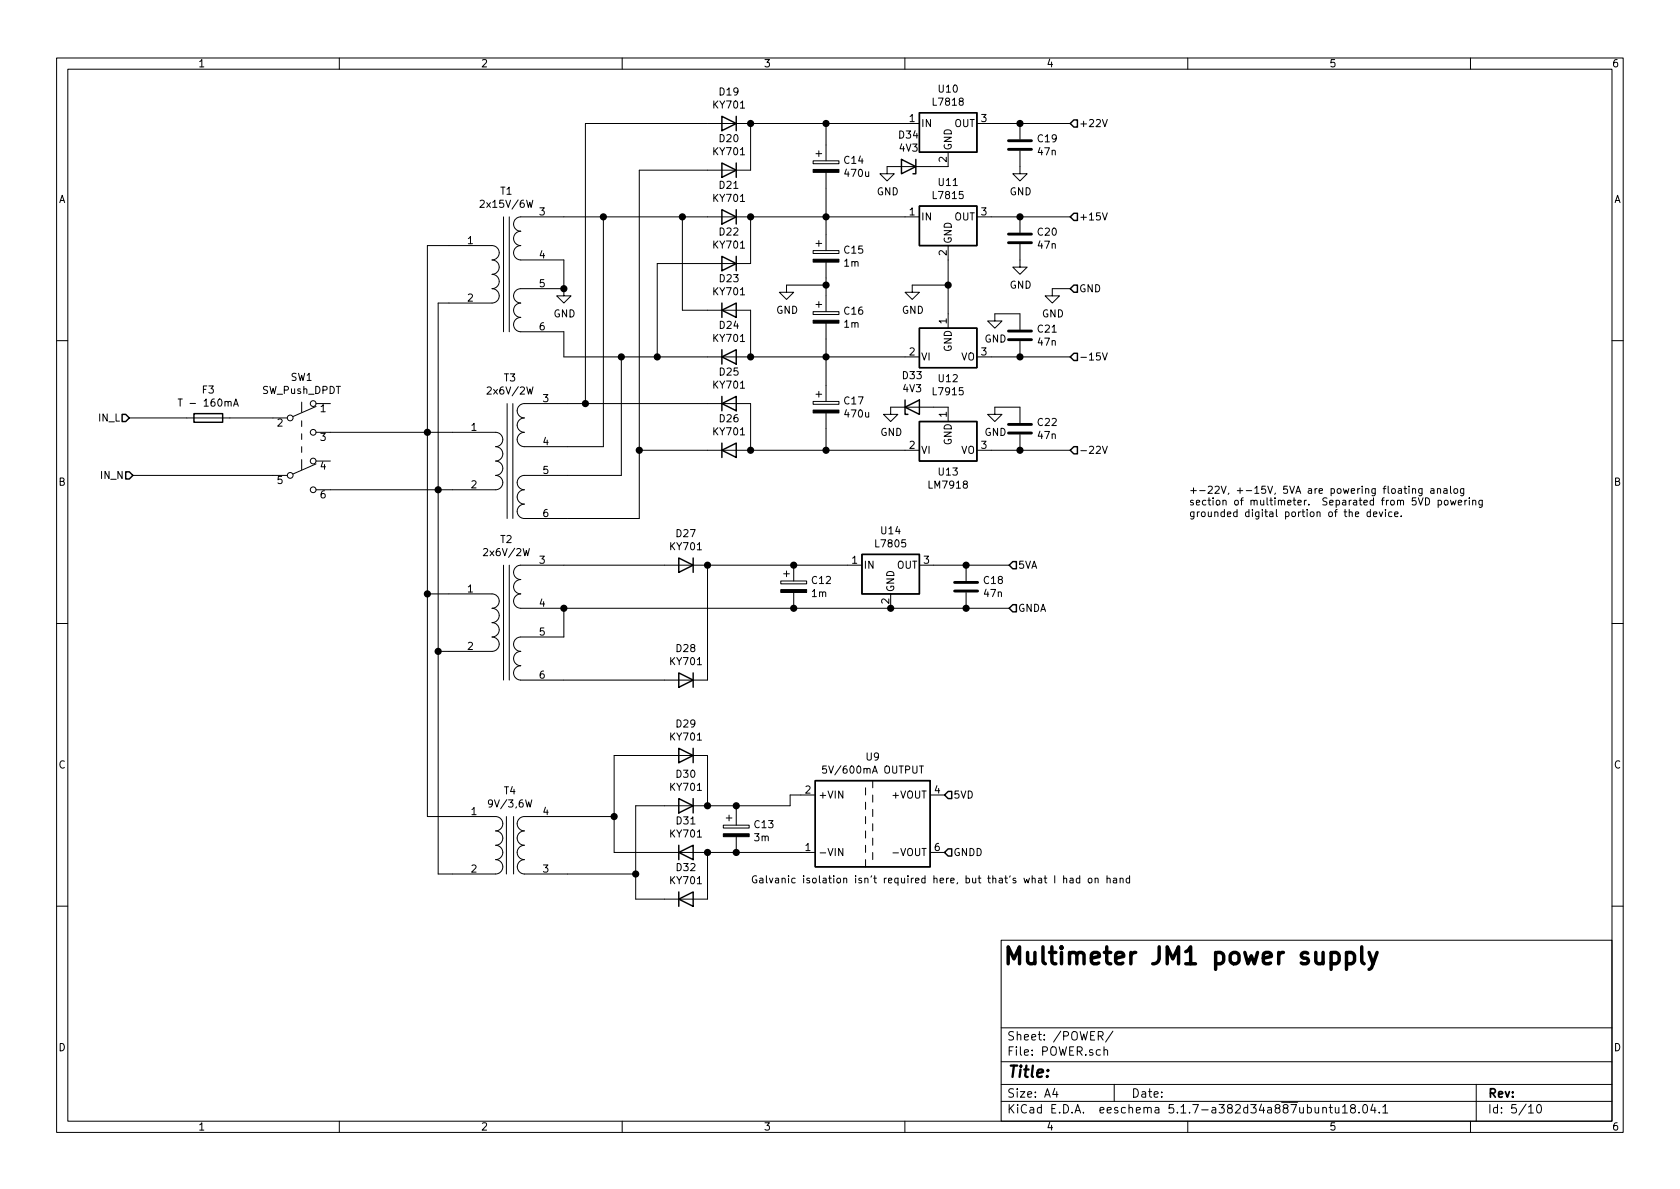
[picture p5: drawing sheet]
<svg xmlns="http://www.w3.org/2000/svg" width="297mm" height="210mm" viewBox="0 0 297 210" stroke-linecap="round" stroke-linejoin="round" font-family="sans-serif">
<g fill="none" stroke="#000" stroke-width=".18">
<path d="M10 10.3h277v189.9h-277zM12 12.2h273v186.1h-273zM60 10.3v1.9M110 10.3v1.9M160 10.3v1.9M210 10.3v1.9M260 10.3v1.9M84.9 35.5l.5-.1 .2 .1v.3v.2l-.8 .7h.8M89 38.3v20.4M90 38.3v20.4M93.1 35.4l.3 1.3 .3-.9 .2 .9 .3-1.3M106.7 38.3v40.7h-14a1.27 1.27 0 0 1-1.3-1.3 1.27 1.27 0 0 1 1.3-1.3 1.27 1.27 0 0 1-1.3-1.2 1.27 1.27 0 0 1 1.3-1.3 1.27 1.27 0 0 1-1.3-1.3 1.27 1.27 0 0 1 1.3-1.2h40v8.2"/>
<path d="M120.6 38.3v16.6h12.1v8.2M132.7 21.8v8.3h-19.7v61.6h-20.3a1.27 1.27 0 0 1-1.3-1.3 1.27 1.27 0 0 1 1.3-1.3 1.27 1.27 0 0 1-1.3-1.2 1.27 1.27 0 0 1 1.3-1.3 1.27 1.27 0 0 1-1.3-1.3 1.27 1.27 0 0 1 1.3-1.2h17.2v-21M132.7 38.3v8.3h-16.5v16.5M143.8 28.4h4.5v.6h-4.5zM144.3 27.2h1M144.8 26.7v1M146 21.8v6.6M146 30.5v13.8M162.6 38.3h-70.5a1.27 1.27 0 0 0-1.3 1.3 1.27 1.27 0 0 0 1.3 1.3 1.27 1.27 0 0 0-1.3 1.3 1.27 1.27 0 0 0 1.3 1.2 1.27 1.27 0 0 0-1.3 1.3 1.27 1.27 0 0 0 1.3 1.3h7.6v5M162.6 21.8h-59.1v49.6M167.6 26.9v2.6h-10.8v1.2h1.3l-1.3 1.3-1.2-1.3h1.2M172.7 21.8h16.5"/>
<path d="M172.7 38.3h16.5M180.3 26.7v4h1.3l-1.3 1.3-1.2-1.3h1.2M180.3 21.8v2.8M180.3 38.3v2.8M194.9 37.6l.5 1.3 .4-1.3M194.9 21.1l.5 1.3 .4-1.3M75.6 43.4h11.4a1.27 1.27 0 0 1 1.3 1.3 1.27 1.27 0 0 1-1.3 1.3 1.27 1.27 0 0 1 1.3 1.2 1.27 1.27 0 0 1-1.3 1.3 1.27 1.27 0 0 1 1.3 1.3 1.27 1.27 0 0 1-1.3 1.2 1.27 1.27 0 0 1 1.3 1.3 1.27 1.27 0 0 1-1.3 1.3h-9.5v101h10.1a1.27 1.27 0 0 0 1.3-1.3 1.27 1.27 0 0 0-1.3-1.3 1.27 1.27 0 0 0 1.3-1.3 1.27 1.27 0 0 0-1.3-1.2 1.27 1.27 0 0 0 1.3-1.3 1.27 1.27 0 0 0-1.3-1.3 1.27 1.27 0 0 0 1.3-1.2 1.27 1.27 0 0 0-1.3-1.3h-12zM99.7 51v1.3h1.3l-1.3 1.3-1.3-1.3h1.3M99.7 51h-7.6a1.27 1.27 0 0 0-1.3 1.3 1.27 1.27 0 0 0 1.3 1.3 1.27 1.27 0 0 0-1.3 1.3 1.27 1.27 0 0 0 1.3 1.2 1.27 1.27 0 0 0-1.3 1.3 1.27 1.27 0 0 0 1.3 1.3h7.6v4.4h62.9M143.8 44.3h4.5v.5h-4.5zM143.8 55.1h4.5v.5h-4.5zM144.3 43h1"/>
<path d="M144.3 53.8h1M144.8 42.5v1.1M144.8 53.3v1.1M146 50.4h-6.9v1.3h1.2l-1.2 1.3-1.3-1.3h1.3M146 46.3v8.8M146 57.1v13.9M167.6 50.4h-6.3v1.3h1.3l-1.3 1.3-1.3-1.3h1.3M167.6 43.4v14.6M175.9 56.8h-1.3l1.3 1.2 1.3-1.2h-1.3v-1.3h4.4v2.8M180.3 43.2v4h1.3l-1.3 1.3-1.2-1.3h1.2M189.2 51h-3.1v1.3h1.2l-1.2 1.3-1.3-1.3h1.3M10 60.2h2"/>
<path d="M22.9 73.9h27.9M31.5 70.6h.7M31.9 70.6v1.2M41.3 71.8l.4-1.2 .4 1.2M41.4 71.5h.6M53.3 71.1v1.8M53.3 74.4v1M53.3 76.7v1M53.3 79v1M55.9 76.4h31.7a1.27 1.27 0 0 1 1.3 1.3 1.27 1.27 0 0 1-1.3 1.3 1.27 1.27 0 0 1 1.3 1.3 1.27 1.27 0 0 1-1.3 1.2 1.27 1.27 0 0 1 1.3 1.3 1.27 1.27 0 0 1-1.3 1.3 1.27 1.27 0 0 1 1.3 1.2 1.27 1.27 0 0 1-1.3 1.3h-31.7M55.9 71.4h2.5M55.9 71.9l-4.1 1.8"/>
<path d="M89.7 71.4v20.3M90.7 71.4v20.3M113 79.6h49.6M143.8 71h4.5v.5h-4.5zM144.3 69.7h1M144.8 69.2v1M146 73v6.6M157.5 73.3h-1.3l1.3 1.2 1.2-1.2h-1.2v-1.3h10.1v2.5M172.7 79.6h16.5M172.7 63.1h16.5M175.9 73.3h-1.3l1.3 1.2 1.3-1.2h-1.3v-1.3h4.4v2.8M180.3 60.3v2.8"/>
<path d="M180.3 76.8v2.8M194.9 62.4l.5 1.3 .4-1.3M194.9 78.9l.5 1.3 .4-1.3M285 60.2h2M23.5 84.1h27.3M53.3 81.3v1.8M55.9 82l-4.1 1.8M55.9 81.5h2.5M89 99.9v20.4M90 99.9v20.4M125.1 99.9v20.4h-33a1.27 1.27 0 0 1-1.3-1.3 1.27 1.27 0 0 1 1.3-1.3 1.27 1.27 0 0 1-1.3-1.2 1.27 1.27 0 0 1 1.3-1.3 1.27 1.27 0 0 1-1.3-1.3 1.27 1.27 0 0 1 1.3-1.3h7.6v-5M140.3 99.9v2.8"/>
<path d="M152.4 99.9h-60.3a1.27 1.27 0 0 0-1.3 1.3 1.27 1.27 0 0 0 1.3 1.3 1.27 1.27 0 0 0-1.3 1.3 1.27 1.27 0 0 0 1.3 1.2 1.27 1.27 0 0 0-1.3 1.3 1.27 1.27 0 0 0 1.3 1.3h86.3M162.6 99.9h15.8M170.8 99.9v2.8M239.6 90.9l.6-.1v-.2l-.4-.1-.2 .2 .1 .6h.5M242.3 90.6l-.4-.1-.2 .2 .1 .6h.5M242.3 90.1v1.3M242.8 90.9l.7-.1-.1-.2-.4-.1-.2 .2 .1 .6h.5M243.9 90.5l.3 .9 .3-.9M245 90.5v.9M246.1 90.6l-.4-.1-.2 .2 .1 .6h.5M246.6 90.9l.6-.1-.1-.2-.3-.1-.2 .2 .1 .6h.4M247.8 91.2v.2"/>
<path d="M248.2 86.4h.5M248.4 86v1.1l.3 .1M249.1 86v.1M249.1 86.4v.8M249.7 86.5l.2-.1 .3 .1 .1 .7M249.7 86.4v.8M251.4 86.4v1.1l-.2 .2-.3-.1M251.4 86.5l-.3-.1-.3 .2 .2 .6h.4M252 88a.64 .64 0 0 1 .8 .7 .64 .64 0 0 1-.8 .6zM253 86.5h.5v.7M253.5 86.7l-.4 .1-.2 .1 .1 .3h.5M254.2 86.5l.1-.1 .3 .1 .1 .7"/>
<path d="M254.2 86.4v.8M254.3 88.5h.3l.3 .2-.1 .5h-.5M254.3 88.5v1.2M255.3 86.5h.5l.1 .7M255.5 88.5h.3l.2 .1v.5l-.1 .1-.3 .1-.2-.1zM255.9 86.7l-.5 .1-.2 .1 .1 .3h.6M256.5 86v1.1l.1 .1M256.5 88.5l.2 .8 .2-.6 .3 .6 .2-.8M257.2 86.5l.3-.1 .2 .2-.1 .6h-.3l-.3-.2zM257.8 88.9l.6-.1v-.3h-.4l-.2 .1 .1 .6h.5M258.8 86.4l-.1 1.1-.1 .2-.3-.1M258.8 86.5l-.4-.1-.2 .2 .1 .6h.5"/>
<path d="M259 88.5v.8M259.4 88.5h-.3l-.1 .2M259.8 88v.2M259.8 88.5v.8M260.4 88.6l.2-.1h.3v.8M260.4 88.5v.8M262.1 88.5l-.1 1.1-.2 .1h-.3M262.1 88.5h-.4l-.2 .2 .1 .5h.5M10 110.3h2M75.6 105h11.4a1.27 1.27 0 0 1 1.3 1.3 1.27 1.27 0 0 1-1.3 1.3 1.27 1.27 0 0 1 1.3 1.2 1.27 1.27 0 0 1-1.3 1.3 1.27 1.27 0 0 1 1.3 1.3 1.27 1.27 0 0 1-1.3 1.2 1.27 1.27 0 0 1 1.3 1.3 1.27 1.27 0 0 1-1.3 1.3h-9.5M138 102.7h4.6v.5h-4.6zM138.6 101.5h1"/>
<path d="M139.1 101v1M140.3 104.8v2.8M157.5 105v2.6M170.8 104.8v2.8M285 110.3h2M146.1 135.5h-.6l-.1 .6 .2-.2 .4 .1 .1 .6-.2 .1-.5-.1M153 139.3v1.3M154.3 138v1.3M162.6 135.5h.7M162.9 135.5v1.2M89.5 144.4v10.2M90.8 144.4v10.2"/>
<path d="M108.6 144.4h-15.9a1.27 1.27 0 0 0-1.3 1.3 1.27 1.27 0 0 0 1.3 1.2 1.27 1.27 0 0 0-1.3 1.3 1.27 1.27 0 0 0 1.3 1.3 1.27 1.27 0 0 0-1.3 1.2 1.27 1.27 0 0 0 1.3 1.3 1.27 1.27 0 0 0-1.2 1.3 1.27 1.27 0 0 0 1.2 1.3h19.7M125.1 142.5v-8.9h-16.5v17.1h35.5M127.9 145.9h4.6v.5h-4.6zM128.4 144.6h1M128.9 144.1v1.1M130.2 142.5v3.4M130.2 147.9v2.8M144.1 140.6h-4.4v1.9h-27.3v16.5h12.7v-8.3M149 150v1.3l-.7-1.3v1.3M153 141.9v1.2M153 144.4v1.3M153 146.9v1.3"/>
<path d="M153 149.5v1.2M153 152v1.3M154.3 140.6v1.3M154.3 143.1v1.3M154.3 145.7v1.2M154.3 148.2v1.3M154.3 150.7v1.3M157.9 150.8h1M164.5 150.7h2.5M164.5 140.6h2.5M186.5 154.9v1.2M188.1 155.4l.1-.1h.3l.1 .8"/>
<path d="M188.1 154.9v1.2M189.2 155.3h.5v.8M189.7 155.6h-.4l-.1 .2v.3h.5M190.9 155.3h-.4l-.2 .2 .1 .6h.5M190.9 154.9v1.2M192.5 155.3h.3l.2 .1v.7h-.3l-.3-.2zM193.6 155.4l.2-.1h.3l.1 .8M193.6 155.3v.8M195.7 155.4l.2-.1h.3l.1 .8M195.7 154.9v1.2M196.9 155.3h.5v.8M197.4 155.6h-.4l-.2 .2 .1 .3h.5"/>
<path d="M198 155.4l.2-.1h.3l.1 .8M198 155.3v.8M199.7 155.3h-.3l-.3 .2 .1 .6h.5M199.7 154.9v1.2M10 160.2h2M177 166.3h108v32h-108zM285 160.2h2M60 198.3v1.9M110 198.3v1.9M160 198.3v1.9M177 194.8h108M177 191.8h108"/>
<path d="M177 187.8h108M177 181.8h108M186.5 192.5l-.4 1h1M186.8 193v1M194.2 183.2l.7-.1 .1-.2-.1-.4-.7-.1v1.5M194.6 183.2l.4 .7M195.2 185.7l.2-.1 .4 .1v.9M195.2 185.1v1.5M196.8 182.3l-1.3 2M197 191.8v3M210 198.3v1.9M233.9 196v-.1a.37 .37 0 0 1 .6 .1v.8"/>
<path d="M233.9 195.8v1M235 195.8h.6M235.2 195.3v1.3l.4 .2M236.1 195.8v.9l.4 .1 .2-.1M236.7 195.8v1M237.4 195.8l.4-.5v1.5M237.4 196.8h.8M239.1 196l-.2-.2-.1-.2 .3-.3h.3l.2 .3v.2l-.7 .2a.48 .48 0 0 0 0 .7l.2 .1 .5-.1a.48 .48 0 0 0-.2-.7M240.3 196.7v.1M241.1 195.5l.3-.2a.94 .94 0 0 1 0 1.5l-.4-.3-.1-.6zM242.7 195.2l-.3 1.1h.9M243.1 195.8v1"/>
<path d="M243.9 196.7v.1M244.5 195.8l.4-.5v1.5M244.5 196.8h.9M260 198.3v1.9M261 191.8v6.5M270.3 195.8l.4-.5v1.5M270.3 196.8h.8M271.8 195.5l.4-.2a.94 .94 0 0 1 0 1.5 .79 .79 0 0 1-.4-1.3z"/>
<circle cx="51.3" cy="73.9" r=".51"/>
<circle cx="55.4" cy="76.4" r=".51"/>
<circle cx="55.4" cy="71.4" r=".51"/>
<circle cx="51.3" cy="84.1" r=".51"/>
<circle cx="55.4" cy="81.5" r=".51"/>
<circle cx="55.4" cy="86.6" r=".51"/>
</g>
<g fill="none" stroke="#000" stroke-width=".25">
<path d="M162.6 19.9h10.1v7h-10.1zM127.6 20.6l2.6 1.2-2.6 1.3zM127.6 28.8l2.6 1.3-2.6 1.3zM127.6 37.1l2.6 1.2-2.6 1.3zM130.2 20.6v2.5M130.2 28.8v2.6M130.2 37.1v2.5M159.4 28.2l2.5 1.3-2.5 1.2zM161.9 28.2v2.5h-.5M162.6 36.4h10.1v7h-10.1zM189.2 38.3l.7-.6h.6v1.3h-.6zM189.2 21.8l.7-.6h.6v1.3h-.6z"/>
<path d="M127.6 45.3l2.6 1.3-2.6 1.3zM127.6 54.9l2.6-1.3v2.5zM127.6 53.6v2.5M130.2 45.3v2.6M162.6 58h10.1v7h-10.1zM189.2 51l.7-.6h.6v1.3h-.6zM21.6 73.3h.6l.7 .6-.7 .6h-.6zM34.3 73.1h5.1v1.6h-5.1zM127.6 71.4l2.6-1.3v2.5zM127.6 79.6l2.6-1.2v2.5zM127.6 63.1l2.6-1.3v2.6zM127.6 61.8v2.6"/>
<path d="M127.6 70.1v2.5M127.6 78.4v2.5M160 70.7v2.6h.5M160 72l2.6-1.3v2.6zM162.6 74.5h10.1v7h-10.1zM189.2 63.1l.7-.6h.6v1.2h-.6zM189.9 79h.6v1.3h-.6l-.7-.7zM22.2 83.4h.7l.6 .7-.6 .6h-.7zM120 98.7l2.6 1.2-2.6 1.3zM122.6 98.7v2.5M152.4 98h10.2v7h-10.2zM179.1 99.3h.6v1.3h-.6l-.7-.7z"/>
<path d="M120 119l2.6 1.3-2.6 1.2zM122.6 119v2.5M179.1 106.9h.6v1.3h-.6l-.7-.6zM120 132.3l2.6 1.3-2.6 1.3zM122.6 132.3v2.6M144.1 138h20.4v15.3h-20.4zM167.6 139.9h.7v1.3h-.7l-.6-.6zM120 141.2l2.6 1.3-2.6 1.3zM120 150.7l2.6-1.2v2.5zM120 159l2.6-1.3v2.6zM120 149.5v2.5M120 157.7v2.6"/>
<path d="M122.6 141.2v2.6M167.6 150.1h.7v1.3h-.7l-.6-.7z"/>
</g>
<path d="M143.8 30h4.5v.5h-4.5zM143.8 45.8h4.5v.5h-4.5zM143.8 56.6h4.5v.5h-4.5zM143.8 72.5h4.5v.5h-4.5zM138 104.3h4.6v.5h-4.6zM127.9 147.4h4.6v.5h-4.6z" fill="#000" stroke="#000" stroke-width=".18"/>
<path d="M178.3 26.4h4.1M178.3 24.9h4.1M178.3 58.5h4.1M178.3 42.9h4.1M178.3 41.4h4.1M178.3 60.1h4.1M178.3 76.6h4.1M178.3 75.1h4.1M168.8 104.5h4M168.8 103h4" fill="none" stroke="#000" stroke-width=".51"/>
<path d="M238.1 168.6l.3-.2h.5l.4 .3 .2 .3v.8l-.3 .5-.3 .1h-.5l-.3-.1M238.1 168.4v3M240.8 167.4v2.6l.1 .3 .3 .1M242.1 168.4l.7 2M243.5 168.4l-1 2.7-.4 .3" fill="none" stroke="#000" stroke-width=".61"/>
<g fill="#000" stroke="#000" stroke-width=".25">
<circle cx="106.7" cy="38.3" r=".51"/>
<circle cx="120.7" cy="38.3" r=".51"/>
<circle cx="132.7" cy="38.3" r=".51"/>
<circle cx="132.7" cy="21.8" r=".51"/>
<circle cx="146.1" cy="21.8" r=".51"/>
<circle cx="146.1" cy="38.3" r=".51"/>
<circle cx="180.3" cy="21.8" r=".51"/>
<circle cx="180.3" cy="38.3" r=".51"/>
<circle cx="99.7" cy="51" r=".51"/>
<circle cx="146.1" cy="50.4" r=".51"/>
<circle cx="167.6" cy="50.4" r=".51"/>
<circle cx="75.6" cy="76.4" r=".51"/>
<circle cx="103.5" cy="71.4" r=".51"/>
<circle cx="109.9" cy="63.1" r=".51"/>
<circle cx="113" cy="79.6" r=".51"/>
<circle cx="116.2" cy="63.1" r=".51"/>
<circle cx="132.7" cy="79.6" r=".51"/>
<circle cx="132.7" cy="63.1" r=".51"/>
<circle cx="146.1" cy="63.1" r=".51"/>
<circle cx="146.1" cy="79.6" r=".51"/>
<circle cx="180.3" cy="79.6" r=".51"/>
<circle cx="180.3" cy="63.1" r=".51"/>
<circle cx="77.5" cy="86.6" r=".51"/>
<circle cx="125.1" cy="99.9" r=".51"/>
<circle cx="140.3" cy="99.9" r=".51"/>
<circle cx="170.8" cy="99.9" r=".51"/>
<circle cx="75.6" cy="105" r=".51"/>
<circle cx="77.5" cy="115.2" r=".51"/>
<circle cx="99.7" cy="107.6" r=".51"/>
<circle cx="140.3" cy="107.6" r=".51"/>
<circle cx="157.5" cy="107.6" r=".51"/>
<circle cx="170.8" cy="107.6" r=".51"/>
<circle cx="108.6" cy="144.4" r=".51"/>
<circle cx="112.4" cy="154.6" r=".51"/>
<circle cx="125.1" cy="150.7" r=".51"/>
<circle cx="125.1" cy="142.5" r=".51"/>
<circle cx="130.2" cy="142.5" r=".51"/>
<circle cx="130.2" cy="150.7" r=".51"/>
</g>
<text font-size="4.2" x="177.2" y="170.6">Multimeter JM1 power supply</text>
<text font-size="2.8" x="178" y="190.5">Title:</text>
<g font-size="2.1">
<text x="178" y="184">Sheet: /POWER/</text>
<text x="178" y="186.7">File: POWER.sch</text>
<text x="178" y="196.9">KiCad E.D.A. eeschema 5.1.7-a382d34a887ubuntu18.04.1</text>
<text x="178" y="194.1">Size: A4</text>
<text x="200" y="194.1">Date:</text>
<text x="263" y="194.1">Rev:</text>
<text x="263" y="196.9">Id: 5/10</text>
</g>
<g font-size="1.8">
<text x="35" y="11.9">1</text>
<text x="85" y="11.9">2</text>
<text x="135" y="11.9">3</text>
<text x="185" y="11.9">4</text>
<text x="235" y="11.9">5</text>
<text x="285" y="11.9">6</text>
<text x="127.3" y="16.9">D19</text>
<text x="166" y="16.4">U10</text>
<text x="126.2" y="19.2">KY701</text>
<text x="160.8" y="21.6">1</text>
<text x="162.8" y="22.5">IN</text>
<text x="165.2" y="18.7">L7818</text>
<text x="168.7" y="22.5">OUT</text>
<text x="173.5" y="21.6">3</text>
<text x="190.8" y="22.5">+22V</text>
<text x="126.2" y="27.5">KY701</text>
<text x="127.3" y="25.1">D20</text>
<text x="149.3" y="29">C14</text>
<text x="159" y="24.5">D34</text>
<text x="159.1" y="26.8">4V3</text>
<text x="167.4" y="28.7" transform="rotate(-90 167.4 28.7)">2</text>
<text x="168.3" y="26.7" transform="rotate(-90 168.3 26.7)">GND</text>
<text x="183.5" y="25.2">C19</text>
<text x="183.6" y="27.5">47n</text>
<text x="10.4" y="35.9">A</text>
<text x="88.5" y="34.4">T1</text>
<text x="126.2" y="35.7">KY701</text>
<text x="127.3" y="33.4">D21</text>
<text x="149.5" y="31.3">470u</text>
<text x="155" y="34.5">GND</text>
<text x="165.2" y="35.2">L7815</text>
<text x="166" y="32.9">U11</text>
<text x="178.5" y="34.5">GND</text>
<text x="285.4" y="35.9">A</text>
<text x="85.4" y="36.7">2x15V/6W</text>
<text x="95.4" y="38.1">3</text>
<text x="127.3" y="41.7">D22</text>
<text x="160.8" y="38.1">1</text>
<text x="162.8" y="39">IN</text>
<text x="168.7" y="39">OUT</text>
<text x="173.5" y="38.1">3</text>
<text x="183.5" y="41.7">C20</text>
<text x="190.8" y="39">+15V</text>
<text x="82.7" y="43.2">1</text>
<text x="95.4" y="45.7">4</text>
<text x="126.2" y="44">KY701</text>
<text x="149.3" y="47.2">1m</text>
<text x="149.3" y="44.9">C15</text>
<text x="167.4" y="45.2" transform="rotate(-90 167.4 45.2)">2</text>
<text x="168.3" y="43.2" transform="rotate(-90 168.3 43.2)">GND</text>
<text x="183.6" y="44">47n</text>
<text x="82.7" y="53.3">2</text>
<text x="95.4" y="50.8">5</text>
<text x="126.2" y="52.2">KY701</text>
<text x="127.3" y="49.9">D23</text>
<text x="178.5" y="51">GND</text>
<text x="190.8" y="51.7">GND</text>
<text x="95.4" y="58.4">6</text>
<text x="97.9" y="56.1">GND</text>
<text x="127.3" y="58.2">D24</text>
<text x="137.2" y="55.5">GND</text>
<text x="149.3" y="58">1m</text>
<text x="149.3" y="55.6">C16</text>
<text x="159.5" y="55.5">GND</text>
<text x="167.4" y="57.2" transform="rotate(-90 167.4 57.2)">1</text>
<text x="183.5" y="58.8">C21</text>
<text x="184.2" y="56.1">GND</text>
<text x="126.2" y="60.5">KY701</text>
<text x="160.8" y="62.9">2</text>
<text x="162.8" y="63.7">VI</text>
<text x="168.3" y="62.2" transform="rotate(-90 168.3 62.2)">GND</text>
<text x="169.9" y="63.7">VO</text>
<text x="173.5" y="62.9">3</text>
<text x="174.1" y="60.6">GND</text>
<text x="183.6" y="61.1">47n</text>
<text x="190.8" y="63.7">-15V</text>
<text x="32.6" y="71.9">T - 160mA</text>
<text x="35.8" y="69.6">F3</text>
<text x="46.4" y="69.7">SW_Push_DPDT</text>
<text x="51.4" y="67.4">SW1</text>
<text x="86.5" y="69.8">2x6V/2W</text>
<text x="89.2" y="67.5">T3</text>
<text x="96" y="71.1">3</text>
<text x="126.2" y="68.7">KY701</text>
<text x="127.3" y="66.4">D25</text>
<text x="149.3" y="71.5">C17</text>
<text x="159.7" y="67.1">D33</text>
<text x="159.7" y="69.4">4V3</text>
<text x="165.2" y="69.9">L7915</text>
<text x="166" y="67.6">U12</text>
<text x="17.5" y="74.5">IN_L</text>
<text x="49" y="75.4">2</text>
<text x="56.7" y="72.9">1</text>
<text x="56.7" y="78">3</text>
<text x="83.3" y="76.2">1</text>
<text x="126.2" y="77">KY701</text>
<text x="127.3" y="74.7">D26</text>
<text x="149.5" y="73.8">470u</text>
<text x="155.7" y="77.1">GND</text>
<text x="167.4" y="73.8" transform="rotate(-90 167.4 73.8)">1</text>
<text x="174.1" y="77.1">GND</text>
<text x="183.5" y="75.3">C22</text>
<text x="183.6" y="77.6">47n</text>
<text x="56.7" y="83.1">4</text>
<text x="96" y="78.7">4</text>
<text x="96" y="83.8">5</text>
<text x="160.8" y="79.4">2</text>
<text x="162.8" y="80.3">VI</text>
<text x="168.3" y="78.7" transform="rotate(-90 168.3 78.7)">GND</text>
<text x="169.9" y="80.3">VO</text>
<text x="173.5" y="79.4">3</text>
<text x="190.8" y="80.3">-22V</text>
<text x="10.4" y="85.9">B</text>
<text x="17.9" y="84.7">IN_N</text>
<text x="49" y="85.6">5</text>
<text x="56.7" y="88.1">6</text>
<text x="83.3" y="86.4">2</text>
<text x="164.4" y="86.4">LM7918</text>
<text x="166" y="84.1">U13</text>
<text x="210.2" y="87.3">+-22V, +-15V, 5VA are powering floating analog</text>
<text x="210.2" y="89.4">section of multimeter. Separated from 5VD powering</text>
<text x="285.4" y="85.9">B</text>
<text x="96" y="91.4">6</text>
<text x="119.6" y="95">D27</text>
<text x="155.9" y="94.5">U14</text>
<text x="210.2" y="91.4">grounded digital portion of the device.</text>
<text x="85.9" y="98.3">2x6V/2W</text>
<text x="88.5" y="96">T2</text>
<text x="95.4" y="99.7">3</text>
<text x="118.6" y="97.3">KY701</text>
<text x="150.6" y="99.7">1</text>
<text x="152.7" y="100.6">IN</text>
<text x="155" y="96.8">L7805</text>
<text x="158.6" y="100.6">OUT</text>
<text x="163.3" y="99.7">3</text>
<text x="180" y="100.6">5VA</text>
<text x="82.7" y="104.8">1</text>
<text x="95.4" y="107.3">4</text>
<text x="143.6" y="105.6">1m</text>
<text x="143.6" y="103.3">C12</text>
<text x="157.2" y="106.8" transform="rotate(-90 157.2 106.8)">2</text>
<text x="158.1" y="104.8" transform="rotate(-90 158.1 104.8)">GND</text>
<text x="174" y="103.3">C18</text>
<text x="174.1" y="105.6">47n</text>
<text x="95.4" y="112.4">5</text>
<text x="180" y="108.2">GNDA</text>
<text x="82.7" y="114.9">2</text>
<text x="118.6" y="117.6">KY701</text>
<text x="119.6" y="115.3">D28</text>
<text x="95.4" y="120">6</text>
<text x="118.6" y="131">KY701</text>
<text x="119.6" y="128.6">D29</text>
<text x="10.4" y="135.9">C</text>
<text x="119.6" y="137.5">D30</text>
<text x="146.2" y="136.8">5V/600mA OUTPUT</text>
<text x="153.2" y="134.5">U9</text>
<text x="285.4" y="135.9">C</text>
<text x="86.8" y="142.8">9V/3,6W</text>
<text x="89.2" y="140.5">T4</text>
<text x="118.6" y="139.8">KY701</text>
<text x="142.4" y="140.3">2</text>
<text x="144.7" y="141.2">+VIN</text>
<text x="158" y="141.2">+VOUT</text>
<text x="165.3" y="140.3">4</text>
<text x="168.5" y="141.2">5VD</text>
<text x="83.3" y="144.1">1</text>
<text x="96" y="144.1">4</text>
<text x="118.6" y="148.1">KY701</text>
<text x="119.7" y="145.8">D31</text>
<text x="133.4" y="148.8">3m</text>
<text x="133.5" y="146.5">C13</text>
<text x="83.3" y="154.3">2</text>
<text x="96" y="154.3">3</text>
<text x="119.7" y="154">D32</text>
<text x="142.4" y="150.5">1</text>
<text x="144.7" y="151.4">-VIN</text>
<text x="158.4" y="151.4">-VOUT</text>
<text x="165.3" y="150.5">6</text>
<text x="168.5" y="151.4">GNDD</text>
<text x="118.6" y="156.4">KY701</text>
<text x="132.7" y="156.2">Galvanic isolation isn't required here, but that's what I had on hand</text>
<text x="10.4" y="185.9">D</text>
<text x="285.4" y="185.9">D</text>
<text x="35" y="199.9">1</text>
<text x="85" y="199.9">2</text>
<text x="135" y="199.9">3</text>
<text x="185" y="199.9">4</text>
<text x="235" y="199.9">5</text>
<text x="285" y="199.9">6</text>
</g>
</svg>
